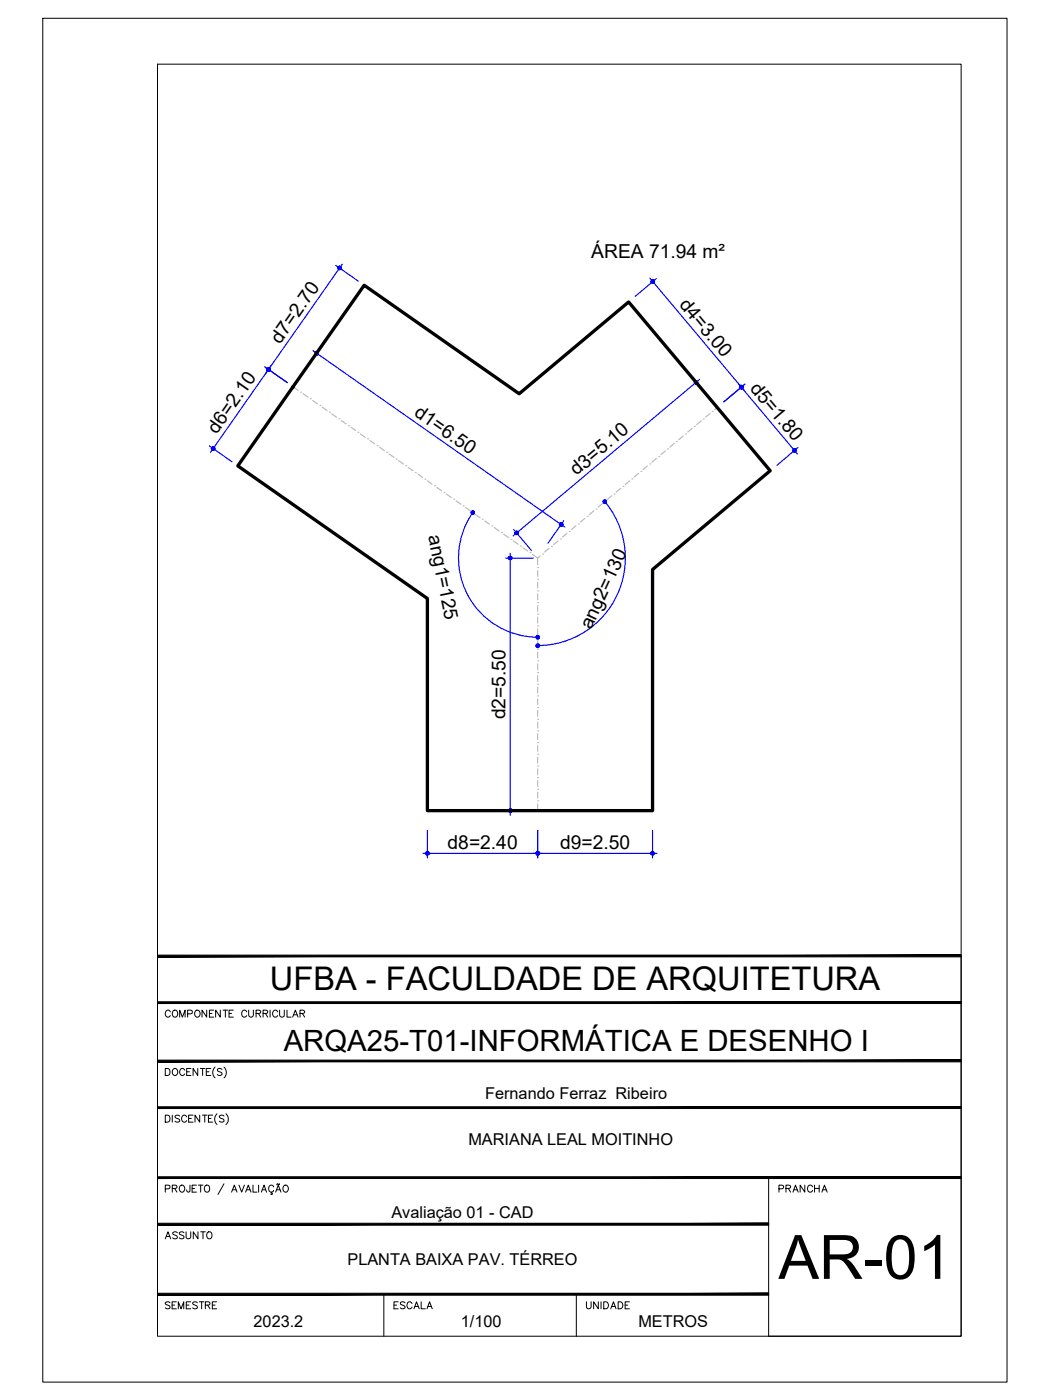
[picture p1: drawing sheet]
<svg xmlns="http://www.w3.org/2000/svg" width="229mm" height="305mm" viewBox="0 0 229 305" stroke-linecap="round" stroke-linejoin="round" font-family="sans-serif">
<!-- layer: ARQ_EIXO CINZA 04 -->
<g fill="none" stroke="#bababa" stroke-width=".25">
<path d="M63.8 84.2l1.1 .8M65.4 85.4h.1M66 85.7l1 .7M67.6 86.8h.1M68.1 87.2l1 .7M69.6 88.3h.1M70.1 88.6l1.1 .8M71.7 89.7h.1M72.2 90.1l1.1 .7M73.8 91.2h.1M74.3 91.6l1.1 .7M75.9 92.7h.1"/>
<path d="M76.4 93l1 .7M77.9 94.1h.1M78.5 94.5l1 .7M80.1 95.5h.1M80.6 95.9l1 .7M82.1 97h.1M82.6 97.4l1.1 .7M84.2 98.5h.1M84.7 98.8l1.1 .8M86.3 99.9h.1M142.9 99.8l-1 .8M143.4 99.4h.1"/>
<path d="M144.9 98.2l-1 .8M145.3 97.7h.1M146.8 96.5l-1 .8M147.3 96.1h.1M148.8 94.9l-1 .8M149.2 94.5h.1M150.7 93.3l-1 .8M151.2 92.8h.1M152.7 91.6l-1 .9M153.1 91.2h.1M154.6 90l-1 .8M155.1 89.6h.1"/>
<path d="M156.1 88.7l-.5 .5M86.8 100.3l1 .7M88.3 101.4h.1M88.9 101.8l1 .7M90.4 102.9h.1M91 103.2l1 .7M92.5 104.3h.1M93 104.7l1.1 .7M94.6 105.7h.1M95.1 106.1l1 .7M96.7 107.2h.1M97.2 107.6l1.1 .7"/>
<path d="M98.8 108.7h.1M99.3 109.1l1 .7M100.8 110.2h.1M101.3 110.5l1.1 .7M102.9 111.6h.1M103.4 112l1.1 .7M105 113h.1M105.5 113.4l1.1 .7M107.1 114.5h.1M107.6 114.9l1 .7M109.2 116h.1M109.7 116.3l1 .8"/>
<path d="M111.3 117.4h.1M111.8 117.8l1 .7M113.3 118.9h.1M113.8 119.3l1.1 .7M119.5 119.4l-.9 .8M120.1 119h.1M121.5 117.8l-1 .8M122 117.3h.1M123.4 116.1l-.9 .8M124 115.7h.1M125.4 114.5l-1 .8M125.9 114.1h.1"/>
<path d="M127.3 112.9l-.9 .8M127.8 112.4h.1M129.3 111.2l-1 .9M129.8 110.8h.1M131.2 109.6l-.9 .8M131.7 109.2h.1M133.2 108l-1 .8M133.7 107.6h.1M135.1 106.3l-.9 .8M135.6 105.9h.1M137.1 104.7l-1 .8M137.6 104.3h.1"/>
<path d="M139 103l-1 .9M139.5 102.7h.1M141 101.4l-1 .8M141.5 101h.1M115.4 120.3h.1M115.9 120.7l1.2 .8M117.1 138.8h.1M117.1 136.3h.1M117.1 133.7h.1M117.1 131.2h.1M117.1 128.7h.1M117.1 126.1h.1"/>
<path d="M117.1 123.6h.1M117.1 124.2v1.3M117.1 126.7v1.3M117.1 129.3v1.3M117.1 131.8v1.3M117.1 134.4v1.2M117.1 136.9v1.3M117.1 139.4v1.3M117.6 121l-.5 .5v1.4M118.1 120.6h.1M117.1 159.1h.1M117.1 156.6h.1"/>
<path d="M117.1 154.1h.1M117.1 151.5h.1M117.1 149h.1M117.1 146.4h.1M117.1 143.9h.1M117.1 141.4h.1M117.1 142v1.3M117.1 144.5v1.3M117.1 147.1v1.2M117.1 149.6v1.3M117.1 152.1v1.3M117.1 154.7v1.3"/>
<path d="M117.1 157.2v1.3M117.1 159.8v1.2M117.1 174.4h.1M117.1 171.8h.1M117.1 169.3h.1M117.1 166.8h.1M117.1 164.2h.1M117.1 161.7h.1M117.1 162.3v1.3M117.1 164.8v1.3M117.1 167.4v1.3M117.1 169.9v1.3"/>
<path d="M117.1 172.5v1.2M117.1 175v1.5"/>
</g>
<!-- layer: COTA AZUL -->
<g fill="none" stroke="#00f" stroke-width=".25">
<path d="M73.1 57.8l4.9 3.4M74.5 57.5l-16.6 23.8M57.7 79.9l4.9 3.4M59 79.6l-13.2 18.9M68.1 76.3l54.9 38.5M69.5 76.1l-3.5 4.9M141.5 60.5l32.1 38.3M142.9 60.7l-4.6 3.8M45.6 97.1l4.9 3.4M150.9 82.5l3.9 4.6M152.3 82.6l-40.6 34.1M162.2 83.7l-4.6 3.8"/>
<path d="M173.7 97.4l-4.5 3.9M102.9 111.6a17.3 17.3 0 0 0 14.2 27.1M111.8 115.3l3.9 4.5M122.7 113.4l-3.4 4.9M131.7 109.2a19.1 19.1 0 0 1 2.7 20.3 19.1 19.1 0 0 1-17.3 11M110.1 121.5h6M111.1 120.5v57M110.1 176.5h6M92.1 185.8h50.9M93 180.8v6M117.1 180.8v6M142.1 180.8v6"/>
</g>
<!-- layer: 0 -->
<g fill="#00f" stroke="#00f" stroke-width=".22">
<path d="M68.6 76.7l-.1 .2h.4zM68.5 76.9h.4l-.3 .2zM68.6 77.1l.1 .1 .2-.3z"/>
<path d="M68.9 76.9l-.2 .3 .2 .1zM68.9 76.9l.2 .4h-.2zM68.9 76.9l.2 .4 .1-.2z"/>
<path d="M68.9 76.9l.3 .2 .1-.1zM68.9 76.9l.4-.1v.2zM69.1 76.6l-.2 .3 .4-.1z"/>
<path d="M69 76.5l-.1 .4 .2-.3zM68.7 76.6l.3-.1-.1 .4zM68.7 76.6l-.1 .1 .3 .2z"/>
<path d="M122.2 114.2l.3 .2 .1-.2zM122.2 114.2l.3-.2 .1 .2zM122.4 113.9l-.2 .3 .3-.2z"/>
<path d="M122.2 113.8v.4l.2-.3zM122 113.8h.2v.4zM122 113.8l-.1 .2 .3 .2z"/>
<path d="M121.9 114l-.1 .2h.4zM121.8 114.2h.4l-.4 .1zM121.8 114.3l.2 .2 .2-.3z"/>
<path d="M122.2 114.2l-.2 .3 .1 .1zM122.2 114.2l.1 .3-.2 .1zM122.2 114.2l.1 .3 .2-.1z"/>
<path d="M110.9 121.2l.2 .3v-.4zM110.7 121.3l.2-.1 .2 .3zM110.7 121.3v.2h.4z"/>
<path d="M110.7 121.5v.2l.4-.2zM110.7 121.7l.4-.2-.2 .3zM111.1 121.5l-.2 .3 .2 .1z"/>
<path d="M111.1 121.5v.4l.2-.1zM111.1 121.5l.3 .2-.1 .1zM111.1 121.5l.3 .2 .1-.2z"/>
<path d="M111.1 121.5h.4l-.1-.2zM111.3 121.2l.1 .1-.3 .2zM111.1 121.1v.4l.2-.3z"/>
<path d="M111.1 176.5v.4l.2-.1zM111.1 176.5l.3 .2-.1 .1zM111.1 176.5l.3 .2 .1-.2z"/>
<path d="M111.1 176.5h.4l-.1-.2zM111.3 176.1l.1 .2-.3 .2zM111.1 176.1v.4l.2-.4z"/>
<path d="M110.9 176.1l.2 .4v-.4zM110.9 176.1l.2 .4-.4-.2zM110.7 176.3v.2h.4z"/>
<path d="M110.7 176.5v.2l.4-.2zM110.7 176.7l.4-.2-.2 .3zM111.1 176.5l-.2 .3 .2 .1z"/>
<path d="M112.2 116.2l.2 .2 .1-.4zM112.5 116v.4h-.1zM112.5 116v.4l.2-.1z"/>
<path d="M112.5 116l.2 .3 .1-.1zM112.5 116h.4l-.1 .2zM112.5 116h.4l-.1-.2z"/>
<path d="M112.6 115.7l-.1 .3 .3-.2zM112.4 115.7h.2l-.1 .3zM112.2 115.7l.3 .3-.1-.3z"/>
<path d="M112.2 115.7l-.1 .2 .4 .1zM112.1 115.9l.4 .1-.4 .1zM112.1 116.1l.1 .1 .3-.2z"/>
<path d="M151.7 82.9l-.1 .3 .2-.2zM151.5 82.9h.2l-.1 .3zM151.3 83l.3 .2-.1-.3z"/>
<path d="M151.3 83l-.1 .1 .4 .1zM151.2 83.1l.4 .1-.4 .1zM151.2 83.3l.1 .2 .3-.3z"/>
<path d="M151.3 83.5l.1 .1 .2-.4zM151.6 83.2v.4h-.2zM151.6 83.2v.4l.2-.1z"/>
<path d="M151.6 83.2l.2 .3 .1-.1zM151.6 83.2h.3v.2zM151.6 83.2h.3l-.1-.2z"/>
<path d="M141.9 61l-.1 .2 .3 .1zM141.8 61.2l.3 .1-.4 .1zM141.7 61.4l.1 .2 .3-.3z"/>
<path d="M141.8 61.6h.2l.1-.3zM142.1 61.3l.1 .4-.2-.1zM142.1 61.3l.1 .4 .2-.1z"/>
<path d="M142.1 61.3l.3 .3 .1-.2zM142.1 61.3h.4v.1zM142.1 61.3h.4l-.1-.3z"/>
<path d="M142.2 61l-.1 .3 .3-.3zM142.1 60.9l.1 .1-.1 .3zM141.9 61l.2 .3v-.4z"/>
<path d="M161.4 84.3l.2 .3 .2-.2zM161.4 84.3l.4-.1v.2zM161.4 84.3l.4-.1-.1-.2z"/>
<path d="M161.5 83.9l-.1 .4 .3-.3zM161.3 83.9h.2l-.1 .4zM161.2 84l.2 .3-.1-.4z"/>
<path d="M161.2 84l-.2 .2 .4 .1zM161 84.2l.4 .1-.4 .1zM161 84.4l.1 .1 .3-.2z"/>
<path d="M161.1 84.5l.2 .1 .1-.3zM161.4 84.3l.1 .4-.2-.1zM161.4 84.3l.1 .4 .1-.1z"/>
<path d="M161.2 84l-.2 .2 .4 .1zM161 84.2l.4 .1-.4 .1zM161 84.4l.1 .1 .3-.2z"/>
<path d="M161.1 84.5l.2 .1 .1-.3zM161.4 84.3l.1 .4-.2-.1zM161.4 84.3l.1 .4 .1-.1z"/>
<path d="M161.4 84.3l.2 .3 .2-.2zM161.4 84.3l.4-.1v.2zM161.4 84.3l.4-.1-.1-.2z"/>
<path d="M161.5 83.9l-.1 .4 .3-.3zM161.3 83.9h.2l-.1 .4zM161.2 84l.2 .3-.1-.4z"/>
<path d="M173 98.1l.2 .2 .1-.1zM173 98.1l.4-.1-.1 .2zM173 98.1l.4-.1-.1-.2z"/>
<path d="M173.1 97.7l-.1 .4 .3-.3zM172.9 97.7h.2l-.1 .4zM172.7 97.8l.3 .3-.1-.4z"/>
<path d="M172.7 97.8l-.1 .2 .4 .1zM172.6 98l.4 .1h-.4zM172.6 98.1l.1 .2 .3-.2z"/>
<path d="M172.7 98.3l.1 .1 .2-.3zM173 98.1l.1 .3h-.3zM173 98.1l.1 .3 .1-.1z"/>
<path d="M58.5 80.1v.4l.2-.4zM58.3 80.1h.2v.4zM58.3 80.1l-.1 .2 .3 .2z"/>
<path d="M58.2 80.3l-.1 .1 .4 .1zM58.1 80.4l.4 .1-.4 .1zM58.1 80.6l.2 .2 .2-.3z"/>
<path d="M58.5 80.5l-.2 .3h.1zM58.5 80.5l.1 .3h-.2zM58.5 80.5l.1 .3 .2-.1z"/>
<path d="M58.5 80.5l.3 .2v-.2zM58.5 80.5l.3-.2v.2zM58.7 80.1l-.2 .4 .3-.2z"/>
<path d="M46.4 97.7l-.2 .3h.2zM46.4 97.7l.2 .3h-.2zM46.4 97.7l.2 .3 .1-.1z"/>
<path d="M46.4 97.7l.3 .2 .1-.2zM46.4 97.7l.3-.2 .1 .2zM46.6 97.4l-.2 .3 .3-.2z"/>
<path d="M46.4 97.3v.4l.2-.3zM46.3 97.3h.1v.4zM46.1 97.5l.3 .2-.1-.4z"/>
<path d="M46.1 97.5l-.1 .1 .4 .1zM46 97.6l.4 .1-.3 .1zM46.1 97.8l.1 .2 .2-.3z"/>
<path d="M58.5 80.5l-.2 .3h.1zM58.5 80.5l.1 .3h-.2zM58.5 80.5l.1 .3 .2-.1z"/>
<path d="M58.5 80.5l.3 .2v-.2zM58.5 80.5l.3-.2v.2zM58.7 80.1l-.2 .4 .3-.2z"/>
<path d="M58.5 80.1v.4l.2-.4zM58.3 80.1h.2v.4zM58.3 80.1l-.1 .2 .3 .2z"/>
<path d="M58.2 80.3l-.1 .1 .4 .1zM58.1 80.4l.4 .1-.4 .1zM58.1 80.6l.2 .2 .2-.3z"/>
<path d="M74 58v.3l.2-.3zM73.8 58h.2v.3zM73.6 58.1l.4 .2-.2-.3z"/>
<path d="M73.6 58.1v.2h.4zM73.6 58.3h.4l-.4 .2zM73.6 58.5l.1 .1 .3-.3z"/>
<path d="M74 58.3l-.3 .3 .2 .1zM74 58.3l.1 .4h-.2zM74 58.3l.1 .4 .2-.2z"/>
<path d="M74 58.3l.3 .2v-.1zM74 58.3l.3-.1v.2zM74.2 58l-.2 .3 .3-.1z"/>
<path d="M117.1 185.8h.3v-.2zM117.3 185.5l.1 .1-.3 .2zM117.1 185.4v.4l.2-.3z"/>
<path d="M116.9 185.5l.2 .3v-.4zM116.9 185.5l.2 .3-.3-.2zM116.8 185.6l-.1 .2h.4z"/>
<path d="M116.7 185.8l.1 .2 .3-.2zM116.8 186l.3-.2-.2 .3zM117.1 185.8l-.2 .3 .2 .1z"/>
<path d="M117.1 185.8v.4l.2-.1zM117.1 185.8l.3 .2-.1 .1zM117.1 185.8l.3 .2v-.2z"/>
<path d="M92.7 185.8l.1 .2 .2-.2zM92.8 186l.2-.2-.1 .3zM93 185.8l-.1 .3 .1 .1z"/>
<path d="M93 185.8v.4l.3-.1zM93 185.8l.4 .2-.1 .1zM93 185.8l.4 .2v-.2z"/>
<path d="M93 185.8h.4v-.2zM93.3 185.5l.1 .1-.4 .2zM93 185.4v.4l.3-.3z"/>
<path d="M92.9 185.5l.1 .3v-.4zM92.9 185.5l.1 .3-.2-.2zM92.8 185.6l-.1 .2h.3z"/>
<path d="M142.1 185.8h.4l-.1-.2zM142.2 185.5l.2 .1-.3 .2zM142.1 185.4v.4l.1-.3z"/>
<path d="M141.9 185.5l.2 .3v-.4zM141.9 185.5l.2 .3-.4-.2zM141.7 185.6v.2h.4z"/>
<path d="M141.7 185.8v.2l.4-.2zM141.7 186l.4-.2-.2 .3zM142.1 185.8l-.2 .3 .2 .1z"/>
<path d="M142.1 185.8v.4l.1-.1zM142.1 185.8l.3 .2-.2 .1zM142.1 185.8l.3 .2 .1-.2z"/>
<path d="M116.7 185.8l.1 .2 .3-.2zM116.8 186l.3-.2-.2 .3zM117.1 185.8l-.2 .3 .2 .1z"/>
<path d="M117.1 185.8v.4l.2-.1zM117.1 185.8l.3 .2-.1 .1zM117.1 185.8l.3 .2v-.2z"/>
<path d="M117.1 185.8h.3v-.2zM117.3 185.5l.1 .1-.3 .2zM117.1 185.4v.4l.2-.3z"/>
<path d="M116.9 185.5l.2 .3v-.4zM116.9 185.5l.2 .3-.3-.2zM116.8 185.6l-.1 .2h.4z"/>
<path d="M103 111.2v.4l.2-.3zM102.8 111.3l.2-.1v.4zM102.6 111.4l.4 .2-.2-.3z"/>
<path d="M102.6 111.4v.1l.4 .1zM102.6 111.5l.4 .1-.4 .2zM102.6 111.8l.1 .1 .3-.3z"/>
<path d="M103 111.6l-.3 .3 .2 .1zM103 111.6l.1 .3-.2 .1zM103 111.6l.1 .3 .2-.1z"/>
<path d="M103 111.6l.3 .2v-.2zM103 111.6l.3-.1v.1zM103.2 111.3l-.2 .3 .3-.1z"/>
<path d="M117.1 138.7h.3v-.1zM117.3 138.4l.1 .2-.3 .1zM117.1 138.3v.4l.2-.3z"/>
<path d="M116.9 138.4l.2 .3v-.4zM116.9 138.4l.2 .3-.3-.1zM116.8 138.6l-.1 .1h.4z"/>
<path d="M116.7 138.7l.1 .2 .3-.2zM116.8 138.9l.3-.2-.2 .4zM117.1 138.7l-.2 .4h.2z"/>
<path d="M117.1 138.7v.4h.2zM117.1 138.7l.3 .2-.1 .2zM117.1 138.7l.3 .2v-.2z"/>
<path d="M116.7 140.6l.1 .2 .3-.2zM116.8 140.8l.3-.2-.2 .3zM117.1 140.6l-.2 .3 .2 .1z"/>
<path d="M117.1 140.6v.4l.2-.1zM117.1 140.6l.3 .2-.1 .1zM117.1 140.6l.3 .2v-.2z"/>
<path d="M117.1 140.6h.3v-.2zM117.3 140.3l.1 .1-.3 .2zM117.1 140.2v.4l.2-.3z"/>
<path d="M116.9 140.3l.2 .3v-.4zM116.9 140.3l.2 .3-.3-.2zM116.8 140.4l-.1 .2h.4z"/>
<path d="M131.4 108.9l-.1 .2 .4 .1zM131.3 109.1l.4 .1-.4 .1zM131.3 109.3l.1 .2 .3-.3z"/>
<path d="M131.4 109.5l.2 .1 .1-.4zM131.7 109.2v.4h-.1zM131.7 109.2v.4l.2-.1z"/>
<path d="M131.7 109.2l.2 .3 .1-.2zM131.7 109.2l.3-.1v.2zM131.7 109.2l.3-.1v-.1z"/>
<path d="M131.8 108.9l-.1 .3 .3-.2zM131.6 108.8l.2 .1-.1 .3zM131.4 108.9l.3 .3-.1-.4z"/>
</g>
<path d="M79.3 62.1l33.7 23.6 23.9-20 30.8 36.8-25.6 21.5v52.5h-49.1v-46.2l-41.2-28.9z" fill="none" stroke="#000" stroke-width=".72"/>
<!-- layer: MRG_EXTERNA -->
<path d="M9.3 4h209.9v296.9h-209.9z" fill="none" stroke="#000" stroke-width=".22"/>
<!-- layer: MRG_INTERNA -->
<path d="M34.3 14h175v276.9h-175z" fill="none" stroke="#000" stroke-width=".22"/>
<!-- layer: SIMB_01 -->
<g fill="#000" stroke="#000" stroke-width=".22">
<path d="M34.3 218.1v.4l175-.4zM34.3 218.5l175-.4v.4z"/>
<path d="M34.3 207.9v.4l175-.4zM34.3 208.3l175-.4v.4z"/>
<path d="M34.3 230.8v.4l175-.4zM34.3 231.2l175-.4v.4z"/>
<path d="M34.3 256.2v.4l175-.4zM34.3 256.6l175-.4v.4z"/>
<path d="M34.3 241v.3l175-.3zM34.3 241.3l175-.3v.3z"/>
<path d="M34.3 266.3v.4l133-.4zM34.3 266.7l133-.4v.4z"/>
<path d="M34.3 282h133v-.4zM34.3 281.6h133l-133 .4z"/>
</g>
<g fill="none" stroke="#000" stroke-width=".22">
<path d="M45 219.9v1.5l-1-1.5v1.5M46.5 219.9h-.9v1.5h.9M48 219.9v1.5l-1.1-1.5v1.5M48.6 219.9h1M49.1 219.9v1.5M50.8 219.9h-.9v1.5h.9M54.1 219.9v1.1l.5 .4h.3l.3-.4v-1.1M58.8 219.9v1.5M60.9 219.9v1.1l.4 .4 .5-.2 .1-1.3M62.5 219.9v1.5h.9M209.3 208.1v82.8h-42v-34.5M36 232.6h.5a.82 .82 0 0 1 .5 .8 .82 .82 0 0 1-.5 .7h-.5z"/>
<path d="M37.1 220.3a.56 .56 0 0 0-.7-.4 .56 .56 0 0 0-.4 .6 .63 .63 0 0 0 .2 .8 .63 .63 0 0 0 .9-.2M37.7 220.1a.72 .72 0 0 1 1 .2 .72 .72 0 0 1-.3 1.1 .72 .72 0 0 1-.9-.4 .72 .72 0 0 1 .2-.9zM37.7 232.8a.72 .72 0 0 1 1 .2 .72 .72 0 0 1-.3 1.1 .72 .72 0 0 1-.9-.4 .72 .72 0 0 1 .2-.9zM39.1 221.4v-1.5l.6 1.5 .6-1.5v1.5M40.2 233a.56 .56 0 0 0-.6-.4 .56 .56 0 0 0-.5 .6 .63 .63 0 0 0 .3 .8 .63 .63 0 0 0 .8-.2M40.6 233.3h.6M40.9 220.7l.9-.1v-.5l-.3-.2h-.6v1.5M41.6 232.6h-1v1.5h1M42.7 220a.71 .71 0 0 1 .9 .7 .71 .71 0 0 1-.9 .7l-.3-.5v-.4zM43.1 232.6v1.5l-1.1-1.5v1.5M43.6 232.6h1M44.1 232.6v1.5"/>
<path d="M44.9 233.3h.6M45.6 220.6h.5M45.9 232.6h-1v1.5h1M46.8 232.3a1.57 1.57 0 0 0 0 2.4M48.3 232.8l-.3-.2-.7 .2 .2 .4 .5 .2 .3 .3v.2l-.3 .2-.7-.2M48.8 232.3a1.57 1.57 0 0 1 0 2.4M49.9 220.6h.5M53.7 220.3a.56 .56 0 0 0-.6-.4 .56 .56 0 0 0-.5 .6 .63 .63 0 0 0 .3 .8 .63 .63 0 0 0 .8-.2M55.8 220.6h.8l.2-.4-.4-.3h-.6v1.5M56.3 220.6l.5 .8M57.3 220.6h.8l.2-.4-.4-.3h-.6v1.5M57.8 220.6l.5 .8"/>
<path d="M60.5 220.3a.56 .56 0 0 0-.7-.4 .56 .56 0 0 0-.4 .6 .63 .63 0 0 0 .2 .8 .63 .63 0 0 0 .9-.2M63.7 221.4l.6-1.5 .6 1.5M63.9 220.9h.7M65.3 220.6h.9l.1-.4-.3-.3h-.7v1.5M65.8 220.6l.5 .8M36 242.8h.5a.82 .82 0 0 1 .5 .7 .82 .82 0 0 1-.5 .8h-.5zM36 258.8l.9-.1 .1-.6-1-.1v1.5M37.5 258.7l1-.1v-.5l-1-.1v1.5M37.5 242.8v1.5M38 258.7l.5 .8M39.1 243l-.3-.2-.7 .2 .2 .4 .7 .3 .1 .2v.2l-.3 .2-.7-.2M39.2 258.2a.72 .72 0 0 1 1 .2 .72 .72 0 0 1-.3 1.1 .72 .72 0 0 1-.9-.4 .72 .72 0 0 1 .2-.9z"/>
<path d="M40.6 243.2a.56 .56 0 0 0-.6-.4 .56 .56 0 0 0-.5 .6 .63 .63 0 0 0 .3 .8 .63 .63 0 0 0 .8-.2M41.1 243.5h.6M41.4 258l-.1 1.4-.4 .1-.2-.1-.1-.4M41.8 258.7h.6M42 242.8h-.9v1.5h.9M42.8 258h-1v1.5h1M43.2 258h1M43.5 242.8v1.5l-1-1.5v1.5M43.7 258v1.5M44.1 242.8h1M44.6 242.8v1.5M44.6 258.2a.63 .63 0 0 1 .8-.1 .63 .63 0 0 1 .2 .9 .57 .57 0 0 1-.5 .6 .57 .57 0 0 1-.6-.6z"/>
<path d="M45.4 243.5h.5M46.3 242.8h-.9v1.5h.9M47.2 242.5a1.57 1.57 0 0 0 0 2.3M48.8 243l-.4-.2-.6 .2 .1 .4 .7 .3 .2 .2v.2l-.4 .2-.6-.2M48.8 257.7l-1.3 2.4M49.2 242.5a1.57 1.57 0 0 1 0 2.3M50.4 259.5l.6-1.5 .6 1.5M50.7 259h.7M52 258l.6 1.5 .6-1.5M53.5 259.5l.6-1.5 .6 1.5M53.7 259h.7M55.1 258v1.5h.9"/>
<path d="M56.3 258v1.5M56.9 259.5l.6-1.5 .5 1.5M57.1 259h.7M59.1 259.5v.3l.2 .2h-.4M59.6 258.4a.6 .6 0 0 0-.9-.3 .6 .6 0 0 0-.2 .9 .54 .54 0 0 0 .4 .5 .54 .54 0 0 0 .7-.3M60 259.5l.6-1.5 .6 1.5M60.2 259h.8M60.3 257.8l-.1 .1M60.3 257.8h.2M60.5 257.8l.1 .1M60.6 257.9h.2M60.9 257.7l-.1 .2"/>
<path d="M61.8 258.2a.72 .72 0 0 1 1 .2 .72 .72 0 0 1-.3 1.1 .72 .72 0 0 1-.9-.4 .72 .72 0 0 1 .2-.9zM83.6 281.8v9.1M125.5 281.8v9.1"/>
</g>
<text font-size="13.3" x="169.5" y="278.4">AR-01</text>
<text font-size="7.1" x="58.8" y="215.6">UFBA - FACULDADE DE ARQUITETURA</text>
<text font-size="6.4" x="61.8" y="228.9">ARQA25-T01-INFORMÁTICA E DESENHO I</text>
<g font-size="4.4">
<text x="168.3" y="260.7">PRANCHA</text>
<text x="34.9" y="270.9">ASSUNTO</text>
<text x="34.9" y="286.1">SEMESTRE</text>
<text x="84.7" y="286.1">ESCALA</text>
<text x="126.3" y="286.1">UNIDADE</text>
</g>
<g font-size="4.2">
<text x="128.7" y="56.1">ÁREA 71.94 m²</text>
<text x="147.7" y="66.3" transform="rotate(50 147.7 66.3)">d4=3.00</text>
<text x="61" y="75" transform="rotate(-55 61 75)">d7=2.70</text>
<text x="163.1" y="84.7" transform="rotate(50 163.1 84.7)">d5=1.80</text>
<text x="47.2" y="94.7" transform="rotate(-55 47.2 94.7)">d6=2.10</text>
<text x="89.9" y="90.3" transform="rotate(35 89.9 90.3)">d1=6.50</text>
<text x="125.5" y="103.7" transform="rotate(-40 125.5 103.7)">d3=5.10</text>
<text x="93.2" y="116.8" transform="rotate(78 93.2 116.8)">ang1=125</text>
<text x="128.7" y="137.2" transform="rotate(-65 128.7 137.2)">ang2=130</text>
<text x="110" y="156.6" transform="rotate(-90 110 156.6)">d2=5.50</text>
<text x="97.5" y="184.7">d8=2.40</text>
<text x="122" y="184.7">d9=2.50</text>
</g>
<g font-size="3.5">
<text x="105.6" y="239.3">Fernando Ferraz Ribeiro</text>
<text x="102" y="249.3">MARIANA LEAL MOITINHO</text>
<text x="85.2" y="265.2">Avaliação 01 - CAD</text>
<text x="75.6" y="275.4">PLANTA BAIXA PAV. TÉRREO</text>
<text x="55.2" y="289">2023.2</text>
<text x="100.3" y="289">1/100</text>
<text x="139" y="289">METROS</text>
</g>
</svg>
